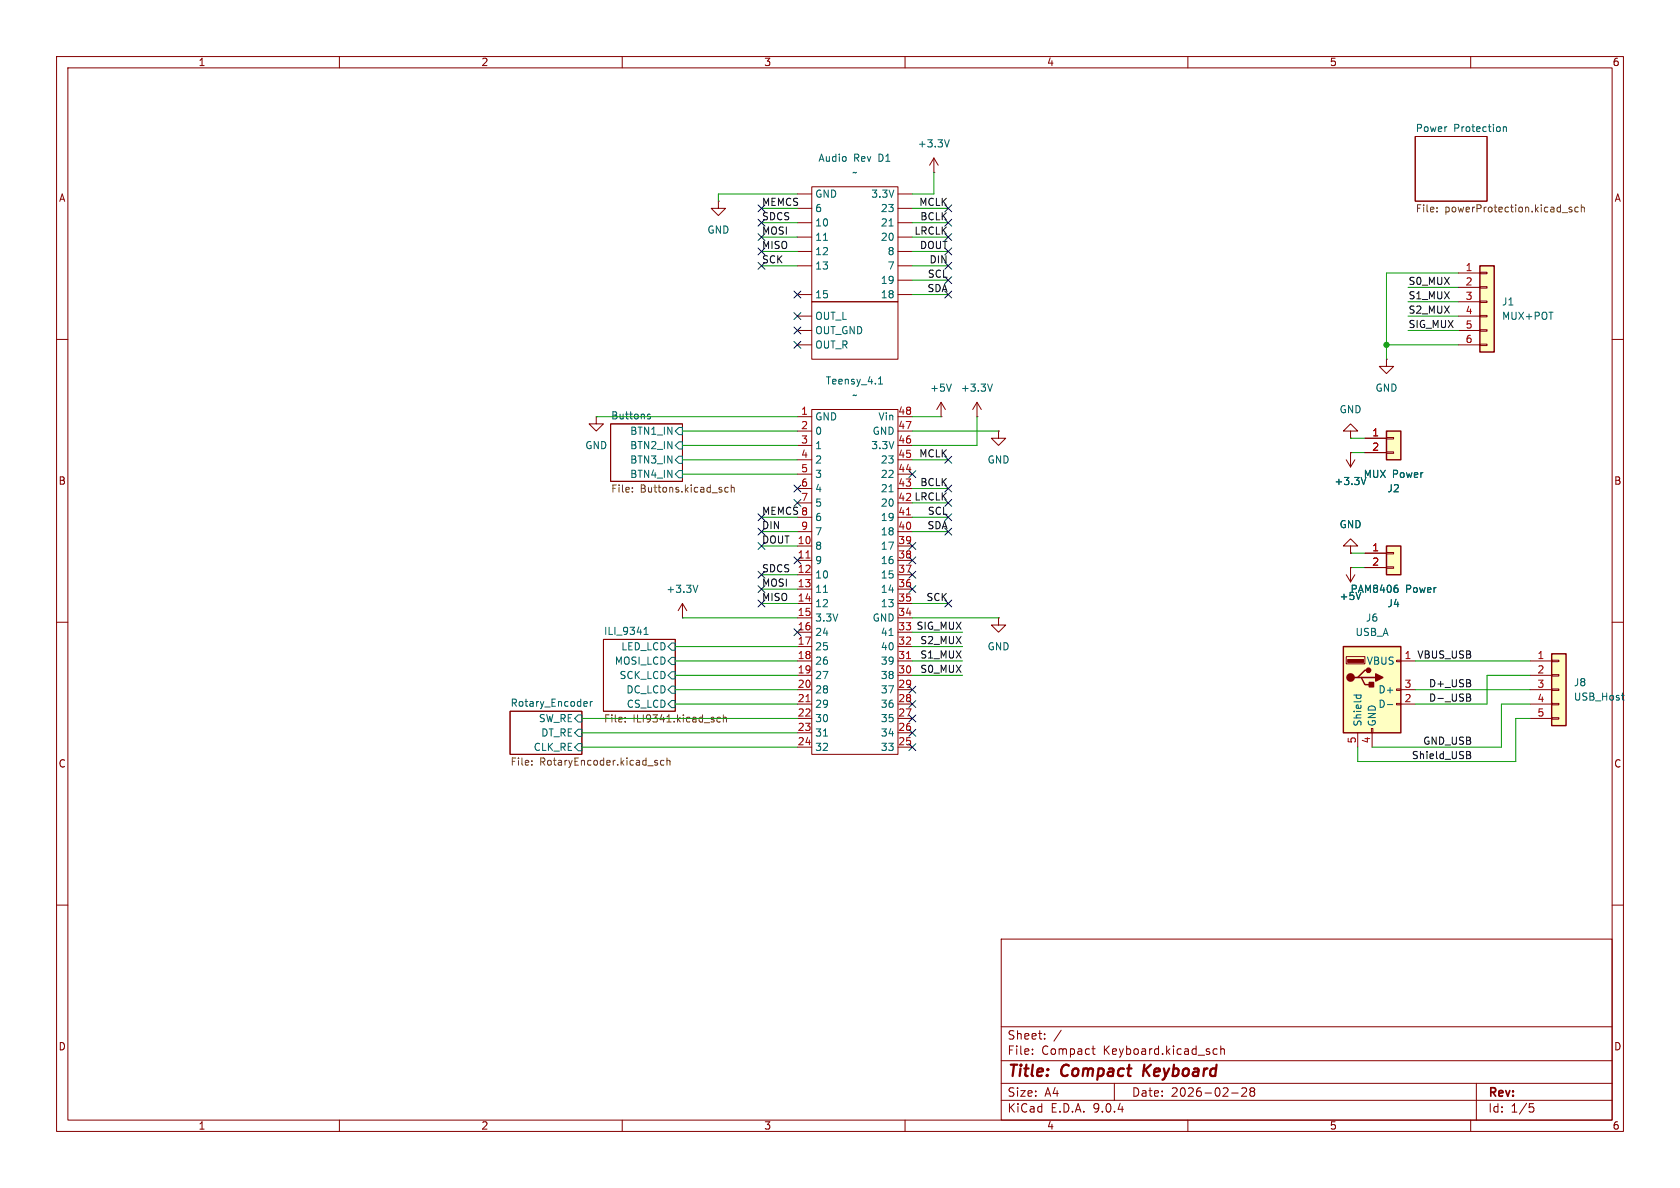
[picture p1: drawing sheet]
<svg xmlns="http://www.w3.org/2000/svg" width="297mm" height="210mm" viewBox="0 0 297 210" stroke-linecap="round" stroke-linejoin="round" font-family="sans-serif">
<g fill="none" stroke="#840000" stroke-width=".18">
<path d="M10 10h277v190h-277zM12 12h273v186h-273zM60 10v2M110 10v2M160 10v2M210 10v2M260 10v2M250.2 24.1h12.7v11.5h-12.7zM10 60h2M107.9 74.9h12.7v10.2h-12.7zM285 60h2M238 81.3l.8 1.3"/>
<path d="M238.8 80h.1M238.8 96.5h1.2l-1.2-1.2-1.3 1.2h1.3v1.3M238.8 97.8h.1M238.8 80v2.6M239.5 81.3l-.7 1.3M10 110h2M106.7 113h12.7v12.7h-12.7zM120.6 109.2h.1M120.6 106.7l-.7 1.3M120.6 106.7l.8 1.3M120.6 106.7v2.5M238 101.6l.8 1.3"/>
<path d="M238.8 100.3h.1M238.8 100.3v2.6M239.5 101.6l-.7 1.3M285 110h2M90.2 125.7h12.7v7.7h-12.7zM10 160h2M177 166h108v32h-108zM285 160h2M60 198v2M110 198v2M160 198v2M177 194.5h108"/>
<path d="M177 191.5h108M177 187.5h108M177 181.5h108M182.5 186.3v.1M182.5 185.5v.1M184.7 183.6v.1M184.7 182.8v.1M187.6 182.1l-1.3 2M193 185.4h.6M193.2 184.9v1.3l.4 .2M197 191.5v3M210 198v2"/>
<path d="M214.5 186.1l.2 .3 .5-.1M215.2 185.5l-.5-.1-.2 .3M215.8 185.5l.2-.1 .4 .1 .1 .9M215.8 184.9v1.5M217.7 193.2h1.2M219.5 192.4l.6-.1 .2 .1 .1 .3-.9 1.1h.9M221.2 192.9l-.2-.2 .2-.4 .5 .1 .1 .2-.3 .3M221.2 192.9l-.2 .3v.5l.2 .1 .5-.1 .1-.2-.1-.4-.2-.2M221.2 192.9h.3M260 198v2M261 191.5v6.5M270.4 195.1h.7"/>
<path d="M270.5 195.7h.4l.3 .3-.2 .5-.5 .1"/>
</g>
<path d="M202.3 188.2l-.2 2M203.5 188.2l-1.3 1.2" fill="none" stroke="#840000" stroke-width=".4"/>
<g fill="none" stroke="#006464" stroke-width=".18">
<path d="M265.8 22.4v.9M265.8 22.5l.2-.1 .3 .1v.8M114.5 73.5l.5 .3-.2 .3-.3-.1M114.9 73.3l-.3-.1-.1 .2M119.4 76.2l.6-.6h.6v1.2h-.6zM120 78.1h.6v1.3h-.6l-.6-.7zM119.4 81.3l.6-.7h.6v1.3h-.6zM120 83.2h.6v1.3h-.6l-.6-.7zM241.5 84.4l-.4 1.3M113.9 112.2h.7M113.9 111.2l.3-.3v1.3M118.1 116.8l.6-.6h.7v1.3h-.7z"/>
<path d="M118.7 118.7h.7v1.3h-.7l-.6-.6zM118.7 113.7h.7v1.2h-.7l-.6-.6zM123.4 103.4l-.5 1.3M240.6 104.7l-.4 1.3M101.6 129.5l.6-.6h.7v1.3h-.7zM101.6 127l.6-.6h.7v1.2h-.7zM102.2 131.4h.7v1.3h-.7l-.6-.6zM103.4 124l.4 .1v.2l-.6 .1M103.8 124.8l-.4 .1M104.4 124v.9M104.7 124l-.3 .3M118.1 124.5l.6-.7h.7v1.3h-.7z"/>
<path d="M118.7 121.3h.7v1.3h-.7l-.6-.7z"/>
</g>
<g fill="none" stroke="#725600" stroke-width=".18">
<path d="M254 37.3v.2M254 36.7v.1M276.2 37.6h.9M277.9 36.7l-.3-.1-.2 .2v.2l.5 .1v.3h-.5M279 36.7l-.3-.1-.3 .3 .1 .5h.5M279.6 36.7l.1-.1 .3 .1 .1 .8M279.6 36.2v1.3M111.8 86.9v.1M111.8 86.2v.1M128.7 86.2h-.3l-.3 .2 .1 .5h.5M129.3 86.3l.2-.1h.3v.8M129.3 85.7v1.3"/>
<path d="M94 135.1v.2M94 134.5v.1M110.5 127.5v.1M110.5 126.9v.1M115.9 134.8l.3 .1 .1 .2-.2 .2h-.2M115.9 134.4l.3 .1M117.4 134.5l-.4-.1-.2 .3 .1 .5h.5M117.9 134.5l.2-.1 .3 .1 .1 .8M117.9 134v1.3M127.3 126.9l-.3-.1-.3 .2 .2 .6h.4M127.9 126.9l.2-.1 .3 .1v.7M127.9 126.4v1.2"/>
</g>
<path d="M245.1 96.5h2.5v5.1h-2.5z" fill="#ffffc2"/>
<path d="M245.1 96.5h2.5v5.1h-2.5z" fill="none" stroke="#840000" stroke-width=".25"/>
<path d="M127 35.6v1.2h1.3l-1.3 1.3-1.3-1.3h1.3M127 35.6h.1M245.1 63.5v1.3h1.3l-1.3 1.2-1.3-1.2h1.3M245.1 63.5h.1M241.3 97.8h3.8M245.1 97.7h1.3v.2h-1.3zM241.3 100.3h3.8M245.1 100.2h1.3v.3h-1.3z" fill="none" stroke="#840000" stroke-width=".18"/>
<path d="M246.8 103.4h.2M246.9 103.9l.3 .3v.3l-.3 .2" fill="none" stroke="#006464" stroke-width=".18"/>
<path d="M261.6 47h2.6v15.2h-2.6z" fill="#ffffc2"/>
<path d="M261.6 47h2.6v15.2h-2.6z" fill="none" stroke="#840000" stroke-width=".25"/>
<path d="M257.8 48.3h3.8M257.8 50.8h3.8M257.8 53.3h3.8M257.8 55.9h3.8M257.8 58.4h3.8M261.6 48.1h1.3v.3h-1.3zM261.6 50.7h1.3v.2h-1.3zM261.6 53.2h1.3v.3h-1.3zM261.6 55.8h1.3v.2h-1.3zM261.6 58.3h1.3v.2h-1.3zM257.8 61h3.8M261.6 60.8h1.3v.3h-1.3z" fill="none" stroke="#840000" stroke-width=".18"/>
<path d="M237.5 114.3h10.1v15.2h-10.1z" fill="#ffffc2"/>
<path d="M237.5 114.3h10.1v15.2h-10.1zM240 119.8h.7l.6 1.2h1.3M240.7 119.8h2.5M241.9 118.5h-.6l-1.3 1.3h-.6" fill="none" stroke="#840000" stroke-width=".25"/>
<g fill="#840000" stroke="#840000" stroke-width=".25">
<path d="M242.1 120.7h.7v.7h-.7z"/>
<path d="M243.2 119.1l1.3 .7-1.3 .6z"/>
<circle cx="238.8" cy="119.8" r=".63"/>
<circle cx="241.9" cy="118.5" r=".38"/>
</g>
<path d="M238.3 116.6h2.7v.5h-2.7z" fill="#840000" stroke="#840000" stroke-width=".18"/>
<path d="M238 116.1h3.3v1.2h-3.3zM246.9 116.7h.7v.3h-.7zM247.6 116.8h2.6M240 129.5v2.6M242.4 128.8h.3v.7h-.3zM242.6 129.5v2.6M246.9 121.8h.7v.2h-.7zM246.9 124.3h.7v.3h-.7zM247.6 121.9h2.6M247.6 124.5h2.6" fill="none" stroke="#840000" stroke-width=".18"/>
<path d="M239.3 122.9h1.3M239.8 122.9v.3M240.5 122.9l.1 .3M245.3 124.6h.9" fill="none" stroke="#006464" stroke-width=".18"/>
<path d="M245.1 76.2h2.5v5.1h-2.5z" fill="#ffffc2"/>
<path d="M245.1 76.2h2.5v5.1h-2.5z" fill="none" stroke="#840000" stroke-width=".25"/>
<g fill="none" stroke="#840000" stroke-width=".18">
<path d="M141 34.3h2.5M141 36.8h2.5M141 39.4h2.5M143.5 33h15.2v20.3h-15.2zM158.7 34.3h2.6M158.7 36.8h2.6M158.7 39.4h2.6M165.1 30.5h.1M165.1 27.9l-.8 1.3M165.1 27.9l.8 1.3M165.1 27.9v2.6M141 41.9h2.5"/>
<path d="M141 44.5h2.5M141 47h2.5M141 52.1h2.5M141 55.9h2.5M141 58.4h2.5M143.5 53.3h15.2v10.2h-15.2zM158.7 41.9h2.6M158.7 44.5h2.6M158.7 47h2.6M158.7 52.1h2.6M158.7 49.5h2.6M105.4 73.7v1.2h1.3l-1.3 1.3-1.3-1.3h1.3"/>
<path d="M105.4 73.7h.1M141 73.7h2.5M141 76.2h2.5M141 78.7h2.5M141 61h2.5M143.5 72.4h15.2v61h-15.2zM158.7 73.7h2.6M158.7 76.2h2.6M158.7 78.7h2.6M238.8 76.2h1.2l-1.2-1.3-1.3 1.3h1.3v1.3M238.8 77.5h.1M241.3 77.5h3.8"/>
<path d="M245.1 77.3h1.3v.3h-1.3zM245.1 79.9h1.3v.2h-1.3zM141 81.3h2.5M141 83.8h2.5M141 86.4h2.5M141 88.9h2.5M141 91.4h2.5M141 94h2.5M141 96.5h2.5M141 99.1h2.5M158.7 81.3h2.6M158.7 83.8h2.6"/>
<path d="M158.7 86.4h2.6M158.7 91.4h2.6M158.7 94h2.6M158.7 96.5h2.6M158.7 99.1h2.6M241.3 80h3.8M141 101.6h2.5M141 104.1h2.5M141 106.7h2.5M141 109.2h2.5M141 111.8h2.5M141 114.3h2.5"/>
<path d="M141 116.8h2.5M141 119.4h2.5M158.7 101.6h2.6M158.7 104.1h2.6M158.7 106.7h2.6M158.7 109.2h2.6M158.7 111.8h2.6M158.7 114.3h2.6M158.7 116.8h2.6M158.7 119.4h2.6M176.5 109.2v1.3h-1.2l1.2 1.3 1.3-1.3h-1.3M176.5 109.2h.1"/>
<path d="M141 121.9h2.5M141 124.5h2.5M141 127h2.5M141 129.5h2.5M141 132.1h2.5M158.7 121.9h2.6M158.7 124.5h2.6M158.7 127h2.6M158.7 129.5h2.6M158.7 132.1h2.6"/>
</g>
<path d="M142.5 98.6h.7M160.3 91h.7M160.3 116.4h.7M142.5 124h.7" fill="none" stroke="#a90000" stroke-width=".18"/>
<path d="M157.2 39.9h.7M167.8 24.7l-.4 1.3M145.6 42.5h.7M155.3 67.9h.7M155.3 67l.4-.4v1.3M157.2 86.9h.7M145.6 104.7h.7M157.2 112.3h.7M145.6 130.1h.7" fill="none" stroke="#006464" stroke-width=".18"/>
<path d="M274.3 115.6h2.6v12.7h-2.6z" fill="#ffffc2"/>
<path d="M274.3 115.6h2.6v12.7h-2.6z" fill="none" stroke="#840000" stroke-width=".25"/>
<g fill="none" stroke="#840000" stroke-width=".18">
<path d="M166.4 73.7h.1M166.4 71.1l.7 1.3M166.4 71.1l-.8 1.3M166.4 71.1v2.6M172.7 73.7h.1M172.7 71.1l-.7 1.3M172.7 71.1l.8 1.3M172.7 71.1v2.6M176.5 76.2v1.3h-1.2l1.2 1.2 1.3-1.2h-1.3M176.5 76.2h.1M241.3 77.5h3.8M238.8 80h.1"/>
<path d="M238.8 97.8h.1M241.3 80h3.8M241.3 97.8h3.8M238.8 100.3h.1M241.3 100.3h3.8M270.5 116.8h3.8M270.5 119.4h3.8M274.3 116.7h1.3v.3h-1.3zM274.3 119.3h1.3v.2h-1.3zM270.5 121.9h3.8M270.5 124.5h3.8M270.5 127h3.8"/>
<path d="M274.3 121.8h1.3v.2h-1.3zM274.3 124.3h1.3v.3h-1.3zM274.3 126.9h1.3v.2h-1.3z"/>
</g>
<path d="M168.2 67.9l-.4 1.3M175.4 67.9l-.4 1.3M241.5 84.4l-.4 1.3M240.6 104.7l-.4 1.3M246.8 103.4h.2M246.9 103.9l.3 .3v.3l-.3 .2M286.6 122.9h.5M286.9 123.7l.2 .1" fill="none" stroke="#006464" stroke-width=".18"/>
<path d="M259.3 132.8l.6 .2v.2l-.2 .2M259.3 122.7l.6 .1v.2l-.2 .3M259.3 133.4h.4M259.3 123.3h.4M259.7 133.4l.3 .3-.1 .3-.6 .1M259.7 123.3l.3 .2-.1 .3-.6 .1M259.9 120.9v.4" fill="none" stroke="#0f0f0f" stroke-width=".18"/>
<g fill="none" stroke="#009600" stroke-width=".18">
<path d="M134.6 39.4h6.4M134.6 36.8h6.4M141 34.3h-14v1.3M161.3 39.4h6.3M161.3 36.8h6.3M165.1 30.5v3.8h-3.8M134.6 44.5h6.4M134.6 41.9h6.4M134.6 47h6.4M161.3 44.5h6.3M161.3 41.9h6.3M161.3 47h6.3"/>
<path d="M161.3 52.1h6.3M161.3 49.5h6.3M248.9 58.4h8.9M248.9 55.9h8.9M248.9 53.3h8.9M248.9 50.8h8.9M257.8 48.3h-12.7v15.2M105.4 73.7h35.6M120.6 76.2h20.4M120.6 78.7h20.4M161.3 76.2h15.2M161.3 73.7h5.1"/>
<path d="M172.7 73.7v5h-11.4M238.8 77.5h2.5M245.1 61h12.7M120.6 81.3h20.4M120.6 83.8h20.4M134.6 94h6.4M134.6 91.4h6.4M134.6 96.5h6.4M161.3 94h6.3M161.3 81.3h6.3M161.3 86.4h6.3M161.3 88.9h6.3"/>
<path d="M161.3 91.4h6.3M238.8 80h2.5M238.8 97.8h2.5M119.4 116.8h21.6M119.4 119.4h21.6M119.4 114.3h21.6M120.6 109.2h20.4M134.6 106.7h6.4M134.6 101.6h6.4M134.6 104.1h6.4M161.3 109.2h15.2M161.3 106.7h6.3"/>
<path d="M161.3 111.8h8.9M161.3 116.8h8.9M161.3 119.4h8.9M161.3 114.3h8.9M238.8 100.3h2.5M250.2 116.8h20.3M270.5 119.4h-7.6v5.1h-12.7M102.9 127h38.1M102.9 132.1h38.1M102.9 129.5h38.1M119.4 124.5h21.6M119.4 121.9h21.6"/>
<path d="M250.2 121.9h20.3M270.5 124.5h-5.1v7.6h-22.8M270.5 127h-2.5v7.6h-28v-2.5"/>
</g>
<g fill="none" stroke="#000084" stroke-width=".18">
<path d="M134 36.2l1.2 1.2M134 38.8l1.2 1.2M135.2 36.2l-1.2 1.2M135.2 38.8l-1.2 1.2M167 38.8l1.2 1.2M167 36.2l1.2 1.2M168.2 38.8l-1.2 1.2M168.2 36.2l-1.2 1.2M134 46.4l1.2 1.2M134 43.8l1.2 1.3M134 41.3l1.2 1.2M135.2 46.4l-1.2 1.2"/>
<path d="M135.2 43.8l-1.2 1.3M135.2 41.3l-1.2 1.2M140.4 57.8l1.2 1.2M140.4 55.3l1.2 1.2M140.4 51.5l1.2 1.2M141.6 57.8l-1.2 1.2M141.6 55.3l-1.2 1.2M141.6 51.5l-1.2 1.2M167 46.4l1.2 1.2M167 41.3l1.2 1.2M167 51.5l1.2 1.2M167 43.8l1.2 1.3"/>
<path d="M167 48.9l1.2 1.2M168.2 46.4l-1.2 1.2M168.2 41.3l-1.2 1.2M168.2 51.5l-1.2 1.2M168.2 43.8l-1.2 1.3M168.2 48.9l-1.2 1.2M140.4 60.4l1.2 1.2M141.6 60.4l-1.2 1.2M134 95.9l1.2 1.2M134 90.8l1.2 1.2M134 93.4l1.2 1.2M135.2 95.9l-1.2 1.2"/>
<path d="M135.2 90.8l-1.2 1.2M135.2 93.4l-1.2 1.2M140.4 85.8l1.2 1.2M140.4 98.5l1.2 1.2M140.4 88.3l1.2 1.2M141.6 85.8l-1.2 1.2M141.6 98.5l-1.2 1.2M141.6 88.3l-1.2 1.2M160.7 83.2l1.2 1.2M160.7 98.5l1.2 1.2M160.7 95.9l1.2 1.2M161.9 83.2l-1.2 1.2"/>
<path d="M161.9 98.5l-1.2 1.2M161.9 95.9l-1.2 1.2M167 85.8l1.2 1.2M167 88.3l1.2 1.2M167 93.4l1.2 1.2M167 80.7l1.2 1.2M167 90.8l1.2 1.2M168.2 85.8l-1.2 1.2M168.2 88.3l-1.2 1.2M168.2 93.4l-1.2 1.2M168.2 80.7l-1.2 1.2M168.2 90.8l-1.2 1.2"/>
<path d="M134 101l1.2 1.2M134 103.5l1.2 1.2M134 106.1l1.2 1.2M135.2 101l-1.2 1.2M135.2 103.5l-1.2 1.2M135.2 106.1l-1.2 1.2M140.4 111.2l1.2 1.2M141.6 111.2l-1.2 1.2M160.7 101l1.2 1.2M160.7 103.5l1.2 1.2M161.9 101l-1.2 1.2M161.9 103.5l-1.2 1.2"/>
<path d="M167 106.1l1.2 1.2M168.2 106.1l-1.2 1.2M160.7 128.9l1.2 1.2M160.7 131.5l1.2 1.2M160.7 121.3l1.2 1.2M160.7 123.9l1.2 1.2M160.7 126.4l1.2 1.2M161.9 128.9l-1.2 1.2M161.9 131.5l-1.2 1.2M161.9 121.3l-1.2 1.2M161.9 123.9l-1.2 1.2M161.9 126.4l-1.2 1.2"/>
</g>
<circle cx="245.1" cy="61" r=".46" fill="#009600" stroke="#009600" stroke-width=".18"/>
<g font-size="2.8" fill="#840000">
<text x="178" y="190.9">Title:</text>
<text x="187.7" y="190.9">Compact</text>
<text x="202.9" y="190.9">Keyboard</text>
</g>
<g font-size="2.1" fill="#840000">
<text x="178" y="184">Sheet:</text>
<text x="178" y="186.7">File:</text>
<text x="184.1" y="186.7">Compact</text>
<text x="195.1" y="186.7">Keyboard.kicad_sch</text>
<text x="178" y="196.9">KiCad</text>
<text x="178" y="194.1">Size:</text>
<text x="184.7" y="194.1">A4</text>
<text x="185.7" y="196.9">E.D.A.</text>
<text x="193.3" y="196.9">9.0.4</text>
<text x="200" y="194.1">Date:</text>
<text x="207" y="194.1">2026-02-28</text>
<text x="263" y="194.3">Rev:</text>
<text x="263" y="196.9">Id:</text>
<text x="267.1" y="196.9">1/5</text>
</g>
<g font-size="1.8" fill="#840000">
<text x="35" y="11.9">1</text>
<text x="85" y="11.9">2</text>
<text x="135" y="11.9">3</text>
<text x="185" y="11.9">4</text>
<text x="235" y="11.9">5</text>
<text x="285" y="11.9">6</text>
<text x="10.3" y="35.9">A</text>
<text x="285.3" y="35.9">A</text>
<text x="10.3" y="85.9">B</text>
<text x="285.3" y="85.9">B</text>
<text x="10.3" y="135.9">C</text>
<text x="285.3" y="135.9">C</text>
<text x="10.3" y="185.9">D</text>
<text x="285.3" y="185.9">D</text>
<text x="35" y="199.9">1</text>
<text x="85" y="199.9">2</text>
<text x="135" y="199.9">3</text>
<text x="185" y="199.9">4</text>
<text x="235" y="199.9">5</text>
<text x="285" y="199.9">6</text>
</g>
<g font-size="1.8" fill="#006464">
<text x="250.2" y="23.4">Power</text>
<text x="257" y="23.4">Protection</text>
<text x="144.6" y="28.8">Audio</text>
<text x="150.9" y="28.8">Rev</text>
<text x="155.4" y="28.8">D1</text>
<text x="162.2" y="26.3">+3.3V</text>
<text x="144" y="35.2">GND</text>
<text x="150.6" y="31.3">~</text>
<text x="153.9" y="35.2">3.3V</text>
<text x="125" y="41.5">GND</text>
<text x="144" y="37.7">6</text>
<text x="144" y="40.2">10</text>
<text x="155.6" y="37.7">23</text>
<text x="155.6" y="40.2">21</text>
<text x="144" y="42.8">11</text>
<text x="144" y="45.3">12</text>
<text x="144" y="47.9">13</text>
<text x="155.6" y="42.8">20</text>
<text x="156.8" y="45.3">8</text>
<text x="156.8" y="47.9">7</text>
<text x="144" y="52.9">15</text>
<text x="155.6" y="50.4">19</text>
<text x="155.6" y="52.9">18</text>
<text x="144" y="56.7">OUT_L</text>
<text x="144" y="59.3">OUT_GND</text>
<text x="265.4" y="54.2">J1</text>
<text x="265.4" y="56.7">MUX+POT</text>
<text x="144" y="61.8">OUT_R</text>
<text x="145.9" y="68.2">Teensy_4.1</text>
<text x="150.6" y="70.7">~</text>
<text x="164.3" y="69.4">+5V</text>
<text x="169.8" y="69.4">+3.3V</text>
<text x="243.1" y="69.4">GND</text>
<text x="107.9" y="74.2">Buttons</text>
<text x="111.3" y="77.1">BTN1_IN</text>
<text x="144" y="74.5">GND</text>
<text x="144" y="77.1">0</text>
<text x="154.2" y="77.1">GND</text>
<text x="155.2" y="74.5">Vin</text>
<text x="236.7" y="73.3">GND</text>
<text x="103.4" y="79.6">GND</text>
<text x="111.3" y="82.1">BTN3_IN</text>
<text x="111.3" y="79.6">BTN2_IN</text>
<text x="144" y="79.6">1</text>
<text x="144" y="82.1">2</text>
<text x="153.9" y="79.6">3.3V</text>
<text x="155.6" y="82.1">23</text>
<text x="174.5" y="82.1">GND</text>
<text x="111.3" y="84.7">BTN4_IN</text>
<text x="144" y="84.7">3</text>
<text x="144" y="87.2">4</text>
<text x="144" y="89.8">5</text>
<text x="155.6" y="84.7">22</text>
<text x="155.6" y="87.2">21</text>
<text x="155.6" y="89.8">20</text>
<text x="235.8" y="86">+3.3V</text>
<text x="241" y="84.7">MUX Power</text>
<text x="245.2" y="87.2">J2</text>
<text x="144" y="92.3">6</text>
<text x="144" y="94.8">7</text>
<text x="155.6" y="92.3">19</text>
<text x="155.6" y="94.8">18</text>
<text x="236.7" y="93.6">GND</text>
<text x="144" y="97.4">8</text>
<text x="144" y="99.9">9</text>
<text x="155.6" y="97.4">17</text>
<text x="155.6" y="99.9">16</text>
<text x="117.7" y="105">+3.3V</text>
<text x="144" y="102.5">10</text>
<text x="144" y="105">11</text>
<text x="144" y="107.5">12</text>
<text x="155.6" y="102.5">15</text>
<text x="155.6" y="105">14</text>
<text x="155.6" y="107.5">13</text>
<text x="236.7" y="106.3">+5V</text>
<text x="238.7" y="105">PAM8406</text>
<text x="245.2" y="107.5">J4</text>
<text x="248.5" y="105">Power</text>
<text x="106.7" y="112.3">ILI_9341</text>
<text x="144" y="110.1">3.3V</text>
<text x="144" y="112.6">24</text>
<text x="154.2" y="110.1">GND</text>
<text x="155.6" y="112.6">41</text>
<text x="239.5" y="112.6">USB_A</text>
<text x="241.4" y="110.1">J6</text>
<text x="108.6" y="117.7">MOSI_LCD</text>
<text x="109.7" y="115.2">LED_LCD</text>
<text x="144" y="115.2">25</text>
<text x="144" y="117.7">26</text>
<text x="155.6" y="115.2">40</text>
<text x="155.6" y="117.7">39</text>
<text x="174.5" y="115.2">GND</text>
<text x="241.5" y="117.7">VBUS</text>
<text x="90.2" y="125">Rotary_Encoder</text>
<text x="109.4" y="120.2">SCK_LCD</text>
<text x="110.6" y="122.8">DC_LCD</text>
<text x="110.7" y="125.3">CS_LCD</text>
<text x="144" y="120.2">27</text>
<text x="144" y="122.8">28</text>
<text x="144" y="125.3">29</text>
<text x="155.6" y="120.2">38</text>
<text x="155.6" y="122.8">37</text>
<text x="155.6" y="125.3">36</text>
<text x="243.6" y="122.8">D+</text>
<text x="243.6" y="125.3">D-</text>
<text x="278.1" y="121.5">J8</text>
<text x="278.1" y="124.1">USB_Host</text>
<text x="95.2" y="127.9">SW_RE</text>
<text x="95.6" y="130.4">DT_RE</text>
<text x="144" y="127.9">30</text>
<text x="144" y="130.4">31</text>
<text x="155.6" y="127.9">35</text>
<text x="155.6" y="130.4">34</text>
<text x="240.9" y="128.5" transform="rotate(-90 240.9 128.5)">Shield</text>
<text x="243.4" y="128.5" transform="rotate(-90 243.4 128.5)">GND</text>
<text x="94.3" y="132.9">CLK_RE</text>
<text x="144" y="132.9">32</text>
<text x="155.6" y="132.9">33</text>
</g>
<g font-size="1.8" fill="#0f0f0f">
<text x="134.6" y="36.5">MEMCS</text>
<text x="134.6" y="41.6">MOSI</text>
<text x="134.6" y="39">SDCS</text>
<text x="161.6" y="41.6">LRCLK</text>
<text x="162.4" y="36.5">MCLK</text>
<text x="162.6" y="39">BCLK</text>
<text x="134.6" y="44.1">MISO</text>
<text x="134.6" y="46.6">SCK</text>
<text x="162.5" y="44.1">DOUT</text>
<text x="164.2" y="46.6">DIN</text>
<text x="163.9" y="51.7">SDA</text>
<text x="163.9" y="49.2">SCL</text>
<text x="248.9" y="53">S1_MUX</text>
<text x="248.9" y="50.5">S0_MUX</text>
<text x="248.9" y="55.5">S2_MUX</text>
<text x="248.9" y="58.1">SIG_MUX</text>
<text x="162.4" y="80.9">MCLK</text>
<text x="158.7" y="88.6">42 LRCLK</text>
<text x="162.6" y="86">BCLK</text>
<text x="134.6" y="93.6">DIN</text>
<text x="134.6" y="91.1">MEMCS 8</text>
<text x="163.9" y="93.6">SDA</text>
<text x="163.9" y="91.1">SCL</text>
<text x="134.6" y="96.2">DOUT</text>
<text x="134.6" y="101.3">SDCS</text>
<text x="134.6" y="103.8">MOSI</text>
<text x="134.6" y="106.3">MISO</text>
<text x="163.7" y="106.3">SCK</text>
<text x="161.9" y="111.4">SIG_MUX</text>
<text x="162.6" y="114">S2_MUX</text>
<text x="162.6" y="116.5">S1_MUX</text>
<text x="162.6" y="119">S0_MUX</text>
<text x="250.5" y="116.5">VBUS_USB</text>
<text x="252.5" y="121.6">D+_USB</text>
<text x="252.5" y="124.1">D-_USB</text>
<text x="251.5" y="131.7">GND_USB</text>
<text x="249.5" y="134.3">Shield_USB</text>
</g>
<g font-size="1.8" fill="#725600">
<text x="250.2" y="37.9">File:</text>
<text x="255.4" y="37.9">powerProtection.kicad_sch</text>
<text x="107.9" y="87.4">File:</text>
<text x="113.2" y="87.4">Buttons.kicad_sch</text>
<text x="106.7" y="128">File:</text>
<text x="111.9" y="128">ILI9341.kicad_sch</text>
<text x="90.2" y="135.7">File:</text>
<text x="95.4" y="135.7">RotaryEncoder.kicad_sch</text>
</g>
<g font-size="1.8" fill="#a90000">
<text x="259" y="48">1</text>
<text x="259" y="50.5">2</text>
<text x="259" y="53.1">3</text>
<text x="259" y="55.6">4</text>
<text x="259" y="58.2">5</text>
<text x="259" y="60.7">6</text>
<text x="141.5" y="73.4">1</text>
<text x="141.5" y="75.9">2</text>
<text x="158.7" y="73.4">48</text>
<text x="158.7" y="75.9">47</text>
<text x="242.5" y="77.2">1</text>
<text x="141.5" y="78.5">3</text>
<text x="141.5" y="81">4</text>
<text x="141.5" y="83.6">5</text>
<text x="158.7" y="78.5">46</text>
<text x="158.7" y="81">45</text>
<text x="158.7" y="83.6">44</text>
<text x="242.5" y="79.8">2</text>
<text x="141.5" y="86.1">6</text>
<text x="141.5" y="88.6">7</text>
<text x="158.7" y="86.1">43</text>
<text x="141.5" y="93.7">9</text>
<text x="158.7" y="91.2">41</text>
<text x="158.7" y="93.7">40</text>
<text x="140.9" y="96.3">10</text>
<text x="140.9" y="98.8">11</text>
<text x="140.9" y="101.3">12</text>
<text x="158.7" y="96.3">39</text>
<text x="158.7" y="98.8">38</text>
<text x="158.7" y="101.3">37</text>
<text x="242.5" y="97.5">1</text>
<text x="242.5" y="100.1">2</text>
<text x="140.9" y="103.9">13</text>
<text x="140.9" y="106.4">14</text>
<text x="158.7" y="103.9">36</text>
<text x="158.7" y="106.4">35</text>
<text x="140.9" y="109">15</text>
<text x="140.9" y="111.5">16</text>
<text x="158.7" y="109">34</text>
<text x="158.7" y="111.5">33</text>
<text x="140.9" y="114">17</text>
<text x="140.9" y="116.6">18</text>
<text x="140.9" y="119.1">19</text>
<text x="158.7" y="114">32</text>
<text x="158.7" y="116.6">31</text>
<text x="158.7" y="119.1">30</text>
<text x="248.2" y="116.6">1</text>
<text x="271.7" y="116.6">1</text>
<text x="271.7" y="119.1">2</text>
<text x="140.9" y="121.7">20</text>
<text x="140.9" y="124.2">21</text>
<text x="158.7" y="121.7">29</text>
<text x="158.7" y="124.2">28</text>
<text x="248.2" y="121.7">3</text>
<text x="248.2" y="124.2">2</text>
<text x="271.7" y="121.7">3</text>
<text x="271.7" y="124.2">4</text>
<text x="140.9" y="126.7">22</text>
<text x="140.9" y="129.3">23</text>
<text x="140.9" y="131.8">24</text>
<text x="158.7" y="126.7">27</text>
<text x="158.7" y="129.3">26</text>
<text x="158.7" y="131.8">25</text>
<text x="239.8" y="131.5" transform="rotate(-90 239.8 131.5)">5</text>
<text x="242.3" y="131.5" transform="rotate(-90 242.3 131.5)">4</text>
<text x="271.7" y="126.7">5</text>
</g>
</svg>
